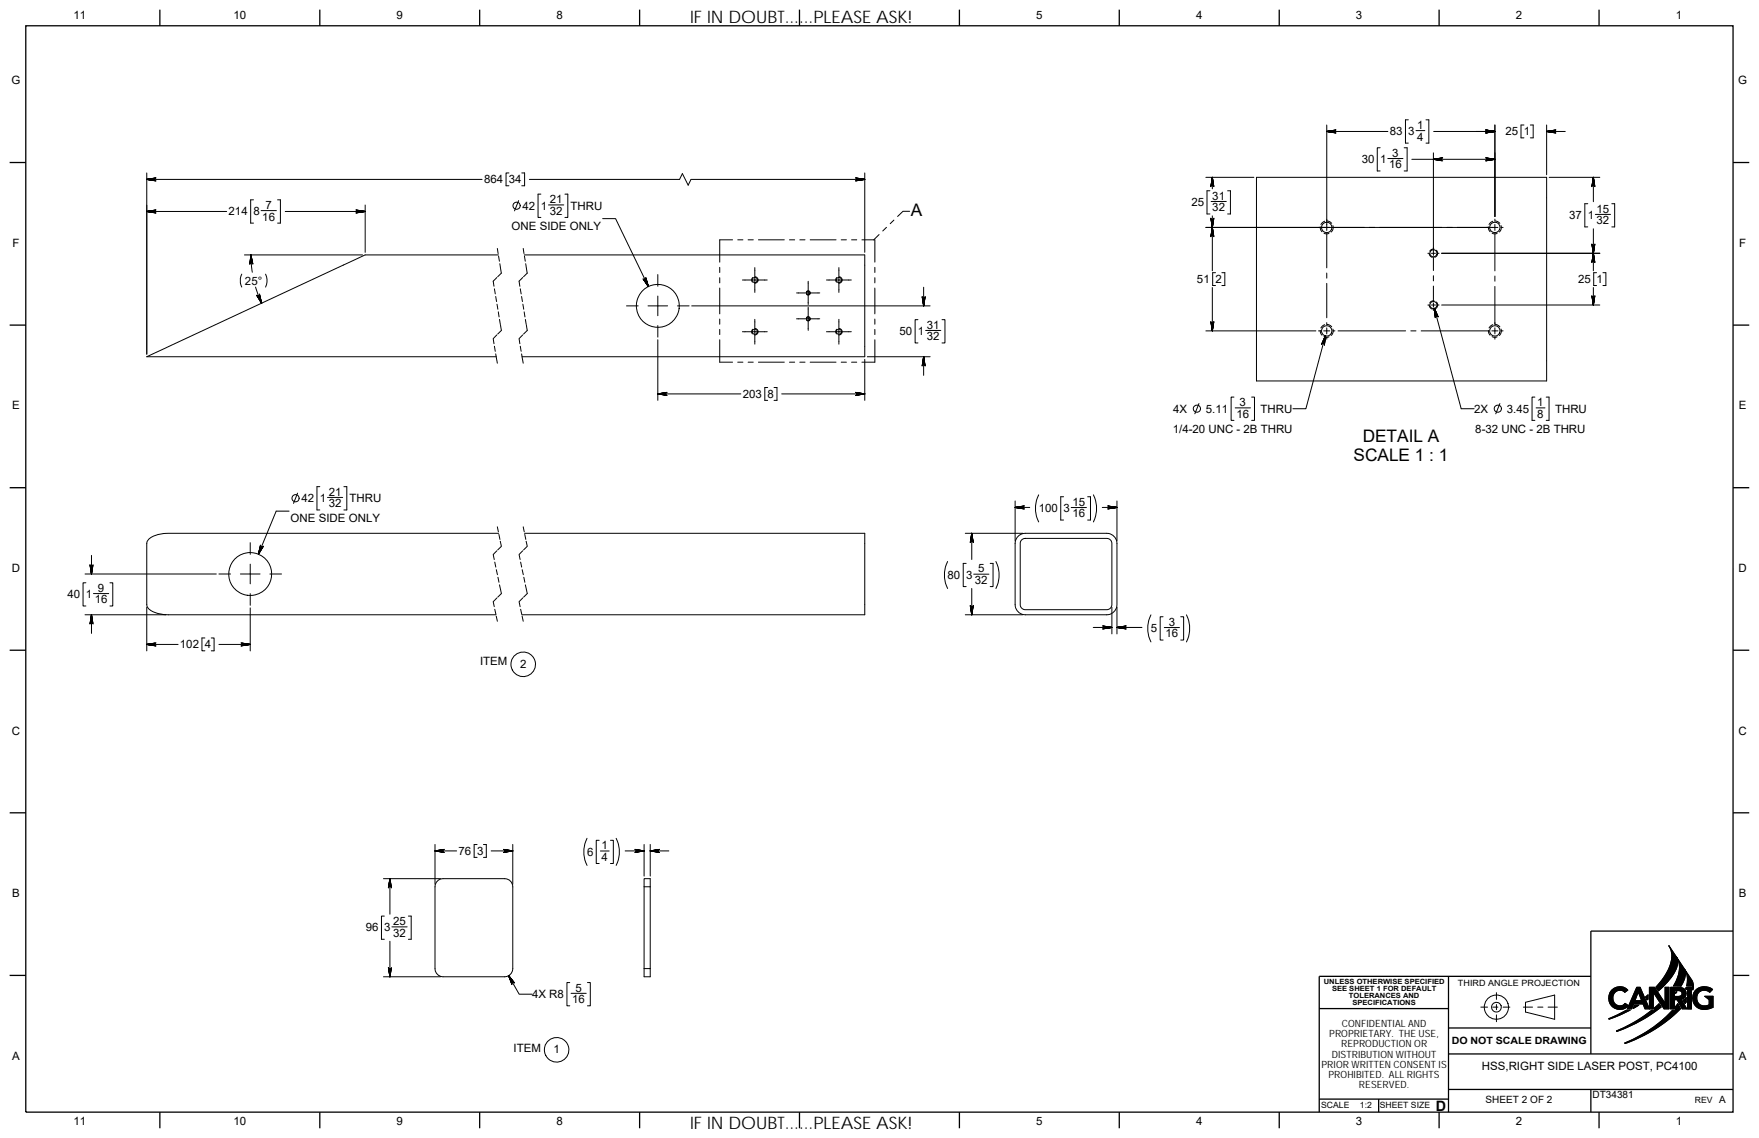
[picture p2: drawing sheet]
<svg xmlns="http://www.w3.org/2000/svg" width="432mm" height="279mm" viewBox="0 0 432 279" stroke-linecap="round" stroke-linejoin="round" font-family="sans-serif">
<g fill="none" stroke="#000" stroke-width=".32">
<path d="M6.3 6.3h419.1v266.8h-419.1zM39.2 2.4v3.9M78.5 2.4v3.9M117.8 2.4v3.9M157 2.4v3.9M196.3 2.4v3.9M235.5 2.4v3.9M274.8 2.4v3.9M314 2.4v3.9M353.3 2.4v3.9M392.5 2.4v3.9M2.4 39.9h3.9"/>
<path d="M425.4 39.9h4M2.4 79.8h3.9M425.4 79.8h4M2.4 119.7h3.9M425.4 119.7h4M6.3 139.7h.1M425.4 139.7h.1M2.4 159.6h3.9M425.4 159.6h4M2.4 199.6h3.9M425.4 199.6h4M2.4 239.5h3.9"/>
<path d="M355.6 239.7v33.3M390.5 239.7h-66.7v33.3M425.4 228.6h-34.9v30.2M425.4 239.5h4M323.8 247.6h31.8M355.6 258.8h69.8M355.6 252.4h34.9M39.2 273v4M78.5 273v4M117.8 273v4M157 273v4M196.3 273v4"/>
<path d="M235.5 273v4M274.8 273v4M314 273v4M323.9 269.9h31.7M338.4 269.9v3.1M353.3 273v4M355.6 267.5h69.8M390.5 267.5v5.5M392.5 273v4"/>
</g>
<g fill="none" stroke="#000" stroke-width=".25">
<path d="M325.7 30.7v25.9M325.7 32.3h15M338.8 36.3h-.7v5.7h.7M340.7 38.9h3.7M344.7 36.3h.7v5.7h-.7M345.7 29.4h-.7v5.7h.7M346.6 39.1h20.4M347.6 32.1h2.2M350.1 29.4h.7v5.7h-.7M351.9 37.5v24.1M351.9 32.3h15.1M367 30.7v22.5"/>
<path d="M374.1 30.7h-.7v3.1h.7M375.7 30.7h.7v3.1h-.7M379.7 30.7v12.2M379.7 32.3h4.5M36 42.5v44.5M36 51.9h19.6M36 44h82.3M62.2 49.1h-.7v5.7h.7M64.1 51.7h3.7M68.1 49.1h.7v5.7h-.7M70 51.9h19.6M89.6 50.3v11.7"/>
<path d="M124.9 42.5h-.7v3.1h.7M127.3 49.3l-1 2.5M128.1 42.5h.7v3.1h-.7M129.9 44h36.9l.7-1.4 1.4 2.9 .7-1.5h42.7M132.8 47.7h-.7v5.7h.7M134.6 50.3h3.8M138.7 47.7h.7v5.7h-.7M147.9 53.7h3.2l8.1 16.7M179.8 58.9h-3.1v5.5M181.1 58.9h1.3M183.6 58.9h1.3M186.2 58.9h6.3"/>
<path d="M193.8 58.9h1.3M196.3 58.9h1.3M198.9 58.9h6.3M206.5 58.9h1.3M209 58.9h1.3M211.6 58.9h3.2v5.5M212.3 42.5v19.5M215.8 57.6l-1.3 1.3M217.6 55.8l-.9 .9M219.4 54l-.9 .9M223.3 51.9h-1.6l-1.4 1.2M296 43.5h11.8"/>
<path d="M297 46.8h-.7v5.7h.7M297.3 49.5h3.7M297.6 43.5v2.9M297.6 53v13.5M301.3 46.8h.7v5.7h-.7M308.4 43.5h71.3v50h-71.3zM324.1 55.7l.1 .7 .3 .5M325 57.3l.6 .1 .6-.1M325.2 54.3l-.9 .8M325.7 57.3v8.5M325.8 54.3l.5 .1 .6 .4M327.2 55.4v.8l-.4 .8"/>
<path d="M365.4 55.7l.1 .7 .3 .5M366.3 57.3l.6 .1 .6-.1M366.5 54.3l-1 .8M367 53.8v.5M367 57.3v9.2M367 55.1v1.5M367.1 54.3l.5 .1 .6 .4M367.7 55.8h-71.7M368.5 55.8h.5M368.5 55.4v.8l-.5 .8M380.3 43.5h12.4M389.8 50h-.8v5.7h.8"/>
<path d="M391.1 43.5v6M391.1 56.2v10.3M391.6 52.6h3.8M395.7 50h.7v5.7h-.7M59.4 67.3l-.4 1.4 .4 1.8M60 62.6h29M61.6 62.6l.3 4.2M62.7 70.5l1.5 3.9M65.2 67.3l.3 1.3v1.1l-.3 .8M121.4 70.9l.2 1.3M121.7 72.8l.2 1.2M122 68.1l-.9 .9 .2 1.3"/>
<path d="M122 74.7l.2 1.2M122.1 61l.2 1.3M122.3 76.6l.2 1.2M122.3 62.6h-32.7l-53.6 25h85.8M122.4 62.9l.2 1.2M122.6 78.4l.2 1.3M122.7 64.7l.4 2.4M122.9 79.9l.2 1.2-.9 .9M123.1 67.1l-.9 .8M127.7 70.9l.2 1.3M128 72.8l.2 1.2M128.3 68.1l-.9 .9 .2 1.3"/>
<path d="M128.4 74.7l.2 1.2M128.4 61l.2 1.3M128.7 76.6l.2 1.2M128.7 62.6h83.6v25h-84.1M128.7 62.9l.2 1.2M129 78.4l.2 1.3M129.1 64.7l.3 2.4-.9 .8M129.2 79.9l.2 1.2-.9 .9M153.8 75.1h2.9M159.1 75.1h4.8M161.5 67.4v2.9M161.5 72.7v4.8"/>
<path d="M161.5 79.9v2.9M166.3 75.1h2.9M169.8 75.1h58.5M176.7 65.6v1.3M176.7 68.2v1.2M176.7 70.7v6.4M176.7 78.3v1.3M182.2 68.7h6.1M184.8 68.1a.84 .84 0 0 0-.1 1.2M185.3 78.4v6.1M185.3 65.7v6.1M185.4 67.9a.8 .8 0 0 1 .7 .9 .8 .8 0 0 1-.8 .7"/>
<path d="M195.5 78.3h5.7M195.5 71.9h5.7M198 78a.51 .51 0 0 1 .5-.2 .51 .51 0 0 1 .4 .4M198 71.6a.51 .51 0 0 1 .5-.2 .51 .51 0 0 1 .4 .5M198.4 75.4v5.7M198.4 69.1v5.7M198.9 78.3a.52 .52 0 0 1-.3 .5 .52 .52 0 0 1-.6-.2M198.9 71.9a.52 .52 0 0 1-.3 .5 .52 .52 0 0 1-.6-.2M202.9 68.7h6.1M205.4 68.1a.84 .84 0 0 0-.1 1.2M205.9 65.7v6.1M205.9 78.4v6.1"/>
<path d="M206 67.9a.8 .8 0 0 1 .7 .9 .8 .8 0 0 1-.8 .7M214.8 65.6v1.3M214.8 68.2v1.2M214.8 70.7v6.4M214.8 78.3v1.3M225.3 78.5h-.7v5.7h.7M226.7 70.5v4.6M231.2 78.5h.8v5.7h-.8M297.6 70.6v10.6M298.4 67h-.7v3.1h.7M300 67h.7v3.1h-.7M325.2 79.7l-.9 .8"/>
<path d="M325.7 67v1.3M325.7 69.6v8.4M325.7 79.2v.5M325.8 79.7l.5 .1 .6 .4M350.5 74.9h.4M350.5 62.2h.4M350.8 62.3l.3 .6 .5 .3M350.8 75l.3 .6 .5 .3M351.4 62.2h1M351.4 74.9h1M351.9 73.5v.4M351.9 75.9v.3"/>
<path d="M351.9 63.2v3.2M351.9 67.7v1.3M351.9 70.2v3.3M351.9 61.7v1M351.9 74.4v1M352 61.2l-.6 .1-.4 .4M352 73.9l-.6 .1-.4 .4M352.1 75.7l6.6 24.7h3.2M352.6 61.4a1.03 1.03 0 0 1-.4 1.8M352.6 74.1a1.03 1.03 0 0 1-.4 1.8M352.9 74.9h.4M352.9 62.2h.4"/>
<path d="M353.9 74.9h38.8M353.9 62.2h38.8M366.5 79.7l-1 .8M367 67.8v1.2M367 70.3v9.4M367.1 79.7l.5 .1 .6 .4M391.1 70.6v4.3M391.9 67h-.7v3.1h.7M393.5 67h.7v3.1h-.7M121.4 85l.2 1.3M121.7 86.9l.4 2.3M122 82.2l-.9 .9 .2 1.3"/>
<path d="M127.7 85l.2 1.3M128 86.9l.4 2.3M128.3 82.2l-.9 .9 .2 1.3M161.5 83.4v14.9M161.5 96.7h20.4M176.7 83.4v5.5h3.1M176.7 80.9v1.2M181.1 88.9h1.3M182.2 81.4h6.1M183.6 88.9h1.3M184.8 80.8a.84 .84 0 0 0-.1 1.2M185.4 80.6a.8 .8 0 0 1 .7 .9 .8 .8 0 0 1-.8 .7"/>
<path d="M186.2 88.9h6.3M188.4 95.1h-.7v3.2h.7M190 95.1h.7v3.2h-.7M191.9 96.7h20.4M193.8 88.9h1.3M196.3 88.9h1.3M198.9 88.9h6.3M202.9 81.4h6.1M205.4 80.8a.84 .84 0 0 0-.1 1.2M206 80.6a.8 .8 0 0 1 .7 .9 .8 .8 0 0 1-.8 .7M206.5 88.9h1.3M209 88.9h1.3"/>
<path d="M212.3 88.2v10.1M212.9 87.6h15.4M214.8 80.9v1.2M214.8 83.4v5.5h-3.2M226.7 87.6v4.6M227.2 81.1h3.7M294.3 99.1l-1 2.5M296 81.2h27M302.9 97.5h-.7v5.7h.7M307.3 97.5h.7v5.7h-.7M323.7 81.2h.5M324.1 81.1l.1 .7 .3 .5"/>
<path d="M324.9 81.2h1.5M325 82.7l.6 .1 .6-.1M325.4 82.5l-4.8 17.9h-3.2M325.7 80.5v1.5M325.7 82.7v.6M327.2 80.8v.8l-.4 .8M327.2 81.2h.5M328.5 81.2h16.6M346.3 81.2h1.3M348.9 81.2h16.6M365.4 81.1l.1 .7 .3 .5M366.2 81.2h1.5"/>
<path d="M366.3 82.7l.6 .1 .6-.1M367 82.7v.6M367 80.5v1.5M368.2 99.1l-1 2.5M368.5 81.2h.5M368.5 80.8v.8l-.5 .8M376.8 97.5h-.7v5.7h.7M379.6 97.5h.7v5.7h-.7M78.5 119.5h-.7v5.7h.7M84.4 119.5h.7v5.7h-.7M303.2 100.1h3.8M377.1 100.1h2.2"/>
<path d="M22.5 136.4v4.5M61.4 133.2v2.9M61.4 138.5v4.8M71 125.5h-3.2l-4.4 10.6M73 121.1l-.9 2.5M80.4 122.1h3.7M121.5 138l.2 1.2M121.8 139.9l.3 1.2M122 135.2l-.9 .9 .2 1.3M122.1 129.3l.2 1.3M122.4 130.9h-81a7.1 7.1 0 0 0-5.1 1.7l-.3 .8v15a3 3 0 0 0 2.8 2.2l2.6 .3h80.4M122.5 131.2l.2 1.2"/>
<path d="M122.8 132.9l.3 1.2-.9 .9M127.8 138l.3 1.2M128.2 139.9l.3 1.2M128.3 135.2l-.9 .9 .3 1.3M128.4 129.3l.3 1.3M128.8 130.9h83.5v20h-84.2M128.8 131.2l.3 1.2M129.2 132.9l.2 1.2-.9 .9M232.6 137.9a7.4 7.4 0 0 0 0 6.6M237 130.9h14.1M237.2 138.3h-.7v5.7h.7M238.5 130.9v6.5"/>
<path d="M243.1 138.3h.7v5.7h-.7M244.5 137.9a7.4 7.4 0 0 1 0 6.6M249.2 123v9.8M249.2 124.6h3.6M249.9 131.7a2.53 2.53 0 0 1 1.8-.8h20a2.52 2.52 0 0 1 2.5 2.5v15a2.53 2.53 0 0 1-2.5 2.5h-20a2.5 2.5 0 0 1-2.5-2.5v-15a2.53 2.53 0 0 1 .7-1.7zM250.8 132.6l.9-.4h20.2a1.22 1.22 0 0 1 1 1.2v15.3a1.25 1.25 0 0 1-1.2 1h-20.3a1.27 1.27 0 0 1-1-1.3v-15zM255 121.5a7.4 7.4 0 0 0 0 6.6M261.1 122h-.7v5.7h.7M263 124.6h3.7M267 122h.7v5.7h-.7M268.4 121.5a7.5 7.5 0 0 1 0 6.6M270.6 124.6h3.6"/>
<path d="M274.2 123v9.8M20.9 150.9h19.8M20.9 140.9h32.2M21.1 143.1h-.7v5.7h.7M22.5 150.9v4.6M22.9 145.7h3.8M27 143.1h.7v5.7h-.7M36 149.1v10.7M36 158.2h7.7M50.3 156.6h-.7v3.2h.7M51.9 156.6h.7v3.2h-.7M53.7 140.9h2.9"/>
<path d="M53.7 158.2h7.7M59 140.9h4.8M61.4 145.8v2.8M61.4 149.2v10.6M66.3 140.9h2.8M121.5 149.6l.2 1.2M121.8 151.3l.3 1.2M122 146.8l-.9 .9 .2 1.2M122.2 141.7l.3 1.3M122.6 143.6l.5 2.1M123.1 145.7l-.9 .9M127.8 149.6l.3 1.2"/>
<path d="M128.2 151.3l.2 1.2M128.3 146.8l-.9 .9 .3 1.2M128.6 141.7l.2 1.3M129 143.6l.4 2.1M129.4 145.7l-.9 .9M237 150.9h14.1M238.5 144.5v6.4M239 141h3.8M268.4 154.1h4.5M272.9 149.1v6.5M274.2 149.1v6.5M274.2 154.1h6.1"/>
<path d="M282.5 151a7.4 7.4 0 0 0 0 6.6M285.5 151.4h-.7v5.7h.7M285.8 154.1h3.7M289.8 151.4h.8v5.7h-.8M291.3 151a7.4 7.4 0 0 1 0 6.6M94.1 215.7h14M95.7 215.7v8.8M106.8 207.3v9.8M106.8 208.9h5.3M107.4 216.3l.7-.5 .7-.1h15.1a1.99 1.99 0 0 1 2 2v20.1a2.03 2.03 0 0 1-2 2h-15.1a2.01 2.01 0 0 1-2-2v-20.1l.1-.7zM117.1 207.3h-.7v3.2h.7M118.7 207.3h.7v3.2h-.7"/>
<path d="M120.6 208.9h5.3M125.9 207.3v9.8M144.1 205.8a7.4 7.4 0 0 0 0 6.7M147.1 206.3h-.7v5.7h.7M147.4 208.9h2.1M149.9 206.3h.7v5.7h-.7M151.3 205.8a7.4 7.4 0 0 1 0 6.7M153.5 208.9h4.6M158.1 217.7v-2h1.5v2M158.1 217.7h1.5M158.1 217.7v20.1M158.1 207.3v7.8"/>
<path d="M159.6 217.7v20.1M159.6 207.3v7.8M159.6 208.9h4.6M94.1 239.8h14M94.3 224.9h-.7v5.7h.7M95.7 231.1v8.7M96.2 227.6h3.7M100.2 224.9h.7v5.7h-.7M124.9 239.5l2.5 4.6h3.2M158.1 237.8v2h1.5v-2M158.1 237.8h1.5M409.7 232.2l1.8 2.7a3.6 3.6 0 0 1-.4 3.7l-1.6 2.3-2.4 2.4-.6-.9a12.5 12.5 0 0 0 3.9-7.6l-.3-1.7z"/>
<path d="M411.5 234.9l1.9 2.8a4 4 0 0 1-.8 4.4h-1.8a6.6 6.6 0 0 0 .7-7.2zM413.5 238l1.8 2.7a2.91 2.91 0 0 1 .2 2.3v-.9h-1.5a5.1 5.1 0 0 0-.5-4.1zM139.9 241.2h-.7v5.8h.7M140.2 243.9h3.7M144.2 241.2h.7v5.8h-.7M363.5 247.3h1.7M366.4 247.3h1.3M367.3 243.7v1.7M367.3 246.6v1.3M367.3 249.2v1.6M369 247.3h1.6M374 247.3h2.2"/>
<path d="M374.5 246.1l7.1-1.8v6l-7.1-1.8zM377.5 247.3h1.3M380 247.3h2.3M394.9 250.1l4.3-2.1h.9l-3.8 1.8-1.3 .4zM395.5 243.2a2.72 2.72 0 0 1 4.1-.1l-.7 .5a1.83 1.83 0 0 0-3 1.3 1.83 1.83 0 0 0 2.7 1.8l.3-.4 .8 .6a2.78 2.78 0 0 1-3.9 .2 2.78 2.78 0 0 1-.3-3.9zM396.8 253.1a34.5 34.5 0 0 0 8.7-5.1h.6v-.6l1.2-1 .5 .8a35.6 35.6 0 0 1-10.9 6zM398.8 256.1a32.8 32.8 0 0 0 11.8-8.1h.7v-.9l.6-.7 .6 1.3a35.8 35.8 0 0 1-13.6 8.5zM401.2 246.8h1.1l-1.4 .8zM401.8 242.4h.8l2.3 5.3v-5.3h1.3l2.5 3.9v-3.9h1v5.3h-1.2l-2.6-4.1-.1 4.1h-2l-.5-1.2h-2.3l-.5 1.2h-1zM402.2 243.5l.8 2.2h-1.7zM404 244.8l.6-.5v1l-.3 .2zM405.8 243.6h.1"/>
<path d="M410.1 242.4a4.9 4.9 0 0 1 3.2 .3 1.47 1.47 0 0 1 .6 1.5 1.47 1.47 0 0 1-1.2 1.2l1.4 2.3h-1.2l-1.2-2.3h-.7v2.3h-.9zM411 243.2h.8a.79 .79 0 0 1 1.1 .8 .79 .79 0 0 1-1.1 .6h-.8zM411.3 243.5h.3l-.3 .4zM413.2 245.6l.7-.7v1.1l-.2 .4zM413.9 242.4v.5zM414.3 242.4h.9v5.3h-.9zM416.1 243.2a3.2 3.2 0 0 1 4.3-.3l-.7 .7a1.96 1.96 0 0 0-2.6 .1 1.96 1.96 0 0 0-.2 2.7 1.96 1.96 0 0 0 2.7 .3v-1.3l-1.1-.8h2v2.7a3.2 3.2 0 0 1-4.9-1.4 3.1 3.1 0 0 1 .5-2.7z"/>
<circle cx="126.8" cy="50.5" r=".89"/>
<circle cx="325.7" cy="55.8" r="1.27"/>
<circle cx="367" cy="55.8" r="1.27"/>
<circle cx="161.5" cy="75.1" r="5.3"/>
<circle cx="185.3" cy="68.8" r=".64"/>
<circle cx="198.4" cy="71.9" r=".44"/>
<circle cx="198.4" cy="78.3" r=".44"/>
<circle cx="205.9" cy="68.8" r=".64"/>
<circle cx="351.9" cy="62.2" r=".87"/>
<circle cx="351.9" cy="74.9" r=".87"/>
<circle cx="185.3" cy="81.5" r=".64"/>
<circle cx="205.9" cy="81.5" r=".64"/>
<circle cx="325.7" cy="81.2" r="1.27"/>
<circle cx="367" cy="81.2" r="1.27"/>
<circle cx="293.8" cy="100.3" r=".88"/>
<circle cx="367.7" cy="100.3" r=".89"/>
<circle cx="72.5" cy="122.3" r=".88"/>
<circle cx="61.4" cy="140.9" r="5.3"/>
<circle cx="128.4" cy="163.1" r="3"/>
<circle cx="136.6" cy="257.7" r="3"/>
<circle cx="367.3" cy="247.3" r="2.98"/>
<circle cx="367.3" cy="247.3" r="1.2"/>
</g>
<g fill="#000" stroke="#000" stroke-width=".25">
<path d="M351.9 39.1l2.3 .4zM22.8 138.6l-.3 2.3zM22.5 150.9l.3 2.3zM36 158.2l2.3-.4zM59.1 157.8l2.3 .4zM95.7 215.7l.4 2.3zM96.1 237.5l-.4 2.3z"/>
<path d="M325.7 32.3l2.3 .4z" fill-rule="evenodd"/>
<path d="M325.7 32.3l2.2 .3z" fill-rule="evenodd"/>
<path d="M325.7 32.3l2 .3z" fill-rule="evenodd"/>
<path d="M325.7 32.3l2 .1z" fill-rule="evenodd"/>
<path d="M325.7 32.3l1.9-.1v.1z" fill-rule="evenodd"/>
<path d="M325.7 32.3l2-.2z" fill-rule="evenodd"/>
<path d="M325.7 32.3l2-.3z" fill-rule="evenodd"/>
<path d="M325.7 32.3l2.2-.4z" fill-rule="evenodd"/>
<path d="M325.7 32.3l2.3-.4z" fill-rule="evenodd"/>
<path d="M351.9 39.1l2.1 .4z" fill-rule="evenodd"/>
<path d="M351.9 39.1l2 .3z" fill-rule="evenodd"/>
<path d="M351.9 39.1l1.9 .2z" fill-rule="evenodd"/>
<path d="M351.9 39.1h1.9v.1z" fill-rule="evenodd"/>
<path d="M351.9 39.1l1.9-.2z" fill-rule="evenodd"/>
<path d="M351.9 39.1l2-.3z" fill-rule="evenodd"/>
<path d="M351.9 39.1l2.1-.3z" fill-rule="evenodd"/>
<path d="M351.9 39.1l2.3-.4z" fill-rule="evenodd"/>
<path d="M364.7 31.9l2.3 .4z" fill-rule="evenodd"/>
<path d="M364.8 31.9l2.2 .4z" fill-rule="evenodd"/>
<path d="M364.9 32l2.1 .3z" fill-rule="evenodd"/>
<path d="M365 32.1l2 .2z" fill-rule="evenodd"/>
<path d="M365 32.2l2 .1h-2z" fill-rule="evenodd"/>
<path d="M365 32.3h2z" fill-rule="evenodd"/>
<path d="M365 32.4l2-.1-2.1 .3z" fill-rule="evenodd"/>
<path d="M364.8 32.6l2.2-.3z" fill-rule="evenodd"/>
<path d="M364.7 32.7l2.3-.4z" fill-rule="evenodd"/>
<path d="M364.7 31.9l2.3 .4z" fill-rule="evenodd"/>
<path d="M364.8 31.9l2.2 .4z" fill-rule="evenodd"/>
<path d="M364.9 32l2.1 .3z" fill-rule="evenodd"/>
<path d="M365 32.1l2 .2z" fill-rule="evenodd"/>
<path d="M365 32.2l2 .1h-2z" fill-rule="evenodd"/>
<path d="M365 32.3h2z" fill-rule="evenodd"/>
<path d="M365 32.4l2-.1-2.1 .3z" fill-rule="evenodd"/>
<path d="M364.8 32.6l2.2-.3z" fill-rule="evenodd"/>
<path d="M364.7 32.7l2.3-.4z" fill-rule="evenodd"/>
<path d="M364.7 38.7l2.3 .4z" fill-rule="evenodd"/>
<path d="M364.8 38.8l2.2 .3z" fill-rule="evenodd"/>
<path d="M364.9 38.8l2.1 .3z" fill-rule="evenodd"/>
<path d="M365 38.9l2 .2z" fill-rule="evenodd"/>
<path d="M365 39.1h2l-2 .1z" fill-rule="evenodd"/>
<path d="M365 39.2l2-.1-2 .2z" fill-rule="evenodd"/>
<path d="M365 39.3l2-.2-2.1 .3z" fill-rule="evenodd"/>
<path d="M364.8 39.5l2.2-.4z" fill-rule="evenodd"/>
<path d="M364.7 39.5l2.3-.4z" fill-rule="evenodd"/>
<path d="M379.7 32.3l2.3 .4z" fill-rule="evenodd"/>
<path d="M379.7 32.3l2.1 .3z" fill-rule="evenodd"/>
<path d="M379.7 32.3l2 .3z" fill-rule="evenodd"/>
<path d="M379.7 32.3l1.9 .1z" fill-rule="evenodd"/>
<path d="M379.7 32.3l1.9-.1v.1z" fill-rule="evenodd"/>
<path d="M379.7 32.3l1.9-.2z" fill-rule="evenodd"/>
<path d="M379.7 32.3l2-.3z" fill-rule="evenodd"/>
<path d="M379.7 32.3l2.1-.4z" fill-rule="evenodd"/>
<path d="M379.7 32.3l2.3-.4z" fill-rule="evenodd"/>
<path d="M36 44l2.3 .4z" fill-rule="evenodd"/>
<path d="M36 44l2.2 .4z" fill-rule="evenodd"/>
<path d="M36 44l2.1 .3z" fill-rule="evenodd"/>
<path d="M36 44l2 .2z" fill-rule="evenodd"/>
<path d="M36 44h2v.1z" fill-rule="evenodd"/>
<path d="M36 44l2-.1z" fill-rule="evenodd"/>
<path d="M36 44l2.1-.2z" fill-rule="evenodd"/>
<path d="M36 44l2.2-.3z" fill-rule="evenodd"/>
<path d="M36 44l2.3-.3z" fill-rule="evenodd"/>
<path d="M36 51.9l2.3 .4z" fill-rule="evenodd"/>
<path d="M36 51.9l2.2 .4z" fill-rule="evenodd"/>
<path d="M36 51.9l2.1 .3z" fill-rule="evenodd"/>
<path d="M36 51.9l2 .2z" fill-rule="evenodd"/>
<path d="M36 51.9h2v.1z" fill-rule="evenodd"/>
<path d="M36 51.9l2-.2z" fill-rule="evenodd"/>
<path d="M36 51.9l2.1-.3z" fill-rule="evenodd"/>
<path d="M36 51.9l2.2-.3z" fill-rule="evenodd"/>
<path d="M36 51.9l2.3-.4z" fill-rule="evenodd"/>
<path d="M87.4 51.5l2.2 .4z" fill-rule="evenodd"/>
<path d="M87.5 51.6l2.1 .3z" fill-rule="evenodd"/>
<path d="M87.6 51.6l2 .3z" fill-rule="evenodd"/>
<path d="M87.7 51.7l1.9 .2z" fill-rule="evenodd"/>
<path d="M87.7 51.9h1.9l-1.9 .1z" fill-rule="evenodd"/>
<path d="M87.7 52l1.9-.1z" fill-rule="evenodd"/>
<path d="M87.7 52.1l1.9-.2-2 .3z" fill-rule="evenodd"/>
<path d="M87.5 52.3l2.1-.4z" fill-rule="evenodd"/>
<path d="M87.4 52.3l2.2-.4z" fill-rule="evenodd"/>
<path d="M210 43.7l2.3 .3z" fill-rule="evenodd"/>
<path d="M210.1 43.7l2.2 .3z" fill-rule="evenodd"/>
<path d="M210.2 43.8l2.1 .2z" fill-rule="evenodd"/>
<path d="M210.3 43.9l2 .1z" fill-rule="evenodd"/>
<path d="M210.4 44h1.9l-1.9 .1z" fill-rule="evenodd"/>
<path d="M210.4 44.1l1.9-.1-2 .2z" fill-rule="evenodd"/>
<path d="M210.2 44.3l2.1-.3z" fill-rule="evenodd"/>
<path d="M210.1 44.4l2.2-.4z" fill-rule="evenodd"/>
<path d="M210 44.4l2.3-.4z" fill-rule="evenodd"/>
<path d="M298 53.6l-.4 2.2z" fill-rule="evenodd"/>
<path d="M297.9 53.7l-.3 2.1z" fill-rule="evenodd"/>
<path d="M297.9 53.8l-.3 2z" fill-rule="evenodd"/>
<path d="M297.7 53.9h.1l-.2 1.9z" fill-rule="evenodd"/>
<path d="M297.5 53.9h.2l-.1 1.9z" fill-rule="evenodd"/>
<path d="M297.4 53.9l.2 1.9z" fill-rule="evenodd"/>
<path d="M297.3 53.8l.3 2z" fill-rule="evenodd"/>
<path d="M297.3 53.7l.3 2.1z" fill-rule="evenodd"/>
<path d="M297.2 53.6l.4 2.2z" fill-rule="evenodd"/>
<path d="M297.6 43.5l-.4 2.3z" fill-rule="evenodd"/>
<path d="M297.6 43.5l-.3 2.2z" fill-rule="evenodd"/>
<path d="M297.6 43.5l-.3 2.1z" fill-rule="evenodd"/>
<path d="M297.6 43.5l-.2 2z" fill-rule="evenodd"/>
<path d="M297.6 43.5l.1 2h-.2z" fill-rule="evenodd"/>
<path d="M297.6 43.5l.2 2z" fill-rule="evenodd"/>
<path d="M297.6 43.5l.3 2.1z" fill-rule="evenodd"/>
<path d="M297.6 43.5l.3 2.2z" fill-rule="evenodd"/>
<path d="M297.6 43.5l.4 2.3z" fill-rule="evenodd"/>
<path d="M297.6 55.8l-.4 2.3z" fill-rule="evenodd"/>
<path d="M297.6 55.8l-.3 2.2z" fill-rule="evenodd"/>
<path d="M297.6 55.8l-.3 2.1z" fill-rule="evenodd"/>
<path d="M297.6 55.8l-.2 2z" fill-rule="evenodd"/>
<path d="M297.6 55.8l.1 2h-.2z" fill-rule="evenodd"/>
<path d="M297.6 55.8l.2 2z" fill-rule="evenodd"/>
<path d="M297.6 55.8l.3 2.1z" fill-rule="evenodd"/>
<path d="M297.6 55.8l.3 2.2z" fill-rule="evenodd"/>
<path d="M297.6 55.8l.4 2.3z" fill-rule="evenodd"/>
<path d="M391.1 43.5l-.3 2.3z" fill-rule="evenodd"/>
<path d="M391.1 43.5l-.3 2.2z" fill-rule="evenodd"/>
<path d="M391.1 43.5l-.2 2.1z" fill-rule="evenodd"/>
<path d="M391.1 43.5l-.1 2z" fill-rule="evenodd"/>
<path d="M391.1 43.5l.1 2h-.1z" fill-rule="evenodd"/>
<path d="M391.1 43.5l.2 2z" fill-rule="evenodd"/>
<path d="M391.1 43.5l.3 2.1z" fill-rule="evenodd"/>
<path d="M391.1 43.5l.4 2.2z" fill-rule="evenodd"/>
<path d="M391.1 43.5l.4 2.3z" fill-rule="evenodd"/>
<path d="M61.6 62.6l.5 2.3z" fill-rule="evenodd"/>
<path d="M61.6 62.6l.4 2.1z" fill-rule="evenodd"/>
<path d="M61.6 62.6l.4 2z" fill-rule="evenodd"/>
<path d="M61.6 62.6l.3 2z" fill-rule="evenodd"/>
<path d="M61.6 62.6l.1 1.9h-.1z" fill-rule="evenodd"/>
<path d="M61.6 62.6l-.1 2z" fill-rule="evenodd"/>
<path d="M61.6 62.6l-.2 2.1z" fill-rule="evenodd"/>
<path d="M61.6 62.6l-.3 2.2z" fill-rule="evenodd"/>
<path d="M61.6 62.6l-.3 2.3z" fill-rule="evenodd"/>
<path d="M63.7 72.2l.5 2.2z" fill-rule="evenodd"/>
<path d="M63.7 72.3l.5 2.1z" fill-rule="evenodd"/>
<path d="M63.7 72.4l.5 2z" fill-rule="evenodd"/>
<path d="M63.6 72.6l.6 1.8z" fill-rule="evenodd"/>
<path d="M63.4 72.7l.8 1.7z" fill-rule="evenodd"/>
<path d="M63.3 72.7l.9 1.7z" fill-rule="evenodd"/>
<path d="M63.2 72.6l1 1.8z" fill-rule="evenodd"/>
<path d="M63.1 72.6l1.1 1.8z" fill-rule="evenodd"/>
<path d="M63 72.5l1.2 1.9z" fill-rule="evenodd"/>
<path d="M158.5 68.1l.7 2.3z" fill-rule="evenodd"/>
<path d="M158.5 68.3l.7 2.1z" fill-rule="evenodd"/>
<path d="M158.5 68.4l.7 2z" fill-rule="evenodd"/>
<path d="M158.4 68.6l.1-.1 .7 1.9z" fill-rule="evenodd"/>
<path d="M158.3 68.6h.1l.8 1.8z" fill-rule="evenodd"/>
<path d="M158.2 68.7l1 1.7z" fill-rule="evenodd"/>
<path d="M158 68.6l1.2 1.8z" fill-rule="evenodd"/>
<path d="M157.9 68.6l1.3 1.8z" fill-rule="evenodd"/>
<path d="M157.8 68.5l1.4 1.9z" fill-rule="evenodd"/>
<path d="M226.4 72.8l.3 2.3z" fill-rule="evenodd"/>
<path d="M226.4 72.9l.3 2.2z" fill-rule="evenodd"/>
<path d="M226.5 73l.2 2.1z" fill-rule="evenodd"/>
<path d="M226.5 73.1l.2 2z" fill-rule="evenodd"/>
<path d="M226.7 73.2h.1l-.1 1.9z" fill-rule="evenodd"/>
<path d="M226.8 73.2l-.1 1.9z" fill-rule="evenodd"/>
<path d="M226.9 73.1l.1-.1-.3 2.1z" fill-rule="evenodd"/>
<path d="M227.1 72.9l-.4 2.2z" fill-rule="evenodd"/>
<path d="M227.1 72.8l-.4 2.3z" fill-rule="evenodd"/>
<path d="M352.1 75.7l.2 2.3z" fill-rule="evenodd"/>
<path d="M352.1 75.7l.2 2.2z" fill-rule="evenodd"/>
<path d="M352.1 75.7l.3 2.1z" fill-rule="evenodd"/>
<path d="M352.1 75.7l.3 2z" fill-rule="evenodd"/>
<path d="M352.1 75.7l.6 1.9h-.2z" fill-rule="evenodd"/>
<path d="M352.1 75.7l.7 1.9z" fill-rule="evenodd"/>
<path d="M352.1 75.7l.8 1.9z" fill-rule="evenodd"/>
<path d="M352.1 75.7l.9 2z" fill-rule="evenodd"/>
<path d="M352.1 75.7l1 2.1z" fill-rule="evenodd"/>
<path d="M390.8 72.6l.3 2.3z" fill-rule="evenodd"/>
<path d="M390.8 72.7l.3 2.2z" fill-rule="evenodd"/>
<path d="M390.9 72.8l.2 2.1z" fill-rule="evenodd"/>
<path d="M391 72.9l.1 2z" fill-rule="evenodd"/>
<path d="M391.1 73h.1l-.1 1.9z" fill-rule="evenodd"/>
<path d="M391.2 73l.1-.1-.2 2z" fill-rule="evenodd"/>
<path d="M391.4 72.8l-.3 2.1z" fill-rule="evenodd"/>
<path d="M391.5 72.7l-.4 2.2z" fill-rule="evenodd"/>
<path d="M391.5 72.6l-.4 2.3z" fill-rule="evenodd"/>
<path d="M391.5 59.9l-.4 2.3z" fill-rule="evenodd"/>
<path d="M391.5 60l-.4 2.2z" fill-rule="evenodd"/>
<path d="M391.4 60.1l-.3 2.1z" fill-rule="evenodd"/>
<path d="M391.2 60.3l.1-.1-.2 2z" fill-rule="evenodd"/>
<path d="M391.1 60.3h.1l-.1 1.9z" fill-rule="evenodd"/>
<path d="M391 60.2l.1 2z" fill-rule="evenodd"/>
<path d="M390.9 60.1l.2 2.1z" fill-rule="evenodd"/>
<path d="M390.8 60l.3 2.2z" fill-rule="evenodd"/>
<path d="M390.8 59.9l.3 2.3z" fill-rule="evenodd"/>
<path d="M391.1 62.2l.4 2.3z" fill-rule="evenodd"/>
<path d="M391.1 62.2l.4 2.1z" fill-rule="evenodd"/>
<path d="M391.1 62.2l.3 2z" fill-rule="evenodd"/>
<path d="M391.1 62.2l.2 2z" fill-rule="evenodd"/>
<path d="M391.1 62.2l.1 1.9h-.1z" fill-rule="evenodd"/>
<path d="M391.1 62.2l-.1 2z" fill-rule="evenodd"/>
<path d="M391.1 62.2l-.2 2z" fill-rule="evenodd"/>
<path d="M391.1 62.2l-.3 2.1z" fill-rule="evenodd"/>
<path d="M391.1 62.2l-.3 2.3z" fill-rule="evenodd"/>
<path d="M161.5 96.7l2.3 .4z" fill-rule="evenodd"/>
<path d="M161.5 96.7l2.1 .3z" fill-rule="evenodd"/>
<path d="M161.5 96.7l2 .3z" fill-rule="evenodd"/>
<path d="M161.5 96.7l1.9 .2z" fill-rule="evenodd"/>
<path d="M161.5 96.7l1.9-.1v.2z" fill-rule="evenodd"/>
<path d="M161.5 96.7l1.9-.2z" fill-rule="evenodd"/>
<path d="M161.5 96.7l2-.3z" fill-rule="evenodd"/>
<path d="M161.5 96.7l2.1-.3z" fill-rule="evenodd"/>
<path d="M161.5 96.7l2.3-.4z" fill-rule="evenodd"/>
<path d="M210 96.3l2.3 .4z" fill-rule="evenodd"/>
<path d="M210.1 96.4l2.2 .3z" fill-rule="evenodd"/>
<path d="M210.2 96.4l2.1 .3z" fill-rule="evenodd"/>
<path d="M210.3 96.5l2 .2z" fill-rule="evenodd"/>
<path d="M210.4 96.6l1.9 .1-1.9 .1z" fill-rule="evenodd"/>
<path d="M210.4 96.8l1.9-.1-2 .2z" fill-rule="evenodd"/>
<path d="M210.2 97l2.1-.3z" fill-rule="evenodd"/>
<path d="M210.1 97l2.2-.3z" fill-rule="evenodd"/>
<path d="M210 97.1l2.3-.4z" fill-rule="evenodd"/>
<path d="M226.7 87.6l.4 2.3z" fill-rule="evenodd"/>
<path d="M226.7 87.6l.4 2.2z" fill-rule="evenodd"/>
<path d="M226.7 87.6l.3 2z" fill-rule="evenodd"/>
<path d="M226.7 87.6l.2 2z" fill-rule="evenodd"/>
<path d="M226.7 87.6l.1 1.9h-.1z" fill-rule="evenodd"/>
<path d="M226.7 87.6l-.2 2z" fill-rule="evenodd"/>
<path d="M226.7 87.6l-.2 2z" fill-rule="evenodd"/>
<path d="M226.7 87.6l-.3 2.2z" fill-rule="evenodd"/>
<path d="M226.7 87.6l-.3 2.3z" fill-rule="evenodd"/>
<path d="M298 79l-.4 2.2z" fill-rule="evenodd"/>
<path d="M297.9 79.1l-.3 2.1z" fill-rule="evenodd"/>
<path d="M297.9 79.2l-.3 2z" fill-rule="evenodd"/>
<path d="M297.7 79.3h.1l-.2 1.9z" fill-rule="evenodd"/>
<path d="M297.5 79.3h.2l-.1 1.9z" fill-rule="evenodd"/>
<path d="M297.4 79.3l.2 1.9z" fill-rule="evenodd"/>
<path d="M297.3 79.2l.3 2z" fill-rule="evenodd"/>
<path d="M297.3 79.1l.3 2.1z" fill-rule="evenodd"/>
<path d="M297.2 79l.4 2.2z" fill-rule="evenodd"/>
<path d="M325.4 82.5l-1 2.1z" fill-rule="evenodd"/>
<path d="M325.4 82.5l-.9 2z" fill-rule="evenodd"/>
<path d="M325.4 82.5l-.9 1.9z" fill-rule="evenodd"/>
<path d="M325.4 82.5l-.7 1.8z" fill-rule="evenodd"/>
<path d="M325.4 82.5l-.5 1.8z" fill-rule="evenodd"/>
<path d="M325.4 82.5l-.4 1.9z" fill-rule="evenodd"/>
<path d="M325.4 82.5l-.3 2z" fill-rule="evenodd"/>
<path d="M325.4 82.5l-.3 2.1z" fill-rule="evenodd"/>
<path d="M325.4 82.5l-.3 2.3z" fill-rule="evenodd"/>
<path d="M63.9 133.8l-.5 2.3z" fill-rule="evenodd"/>
<path d="M63.9 133.9l-.5 2.2z" fill-rule="evenodd"/>
<path d="M64 134.1l-.6 2z" fill-rule="evenodd"/>
<path d="M64 134.2l-.6 1.9z" fill-rule="evenodd"/>
<path d="M64.1 134.3l-.7 1.8z" fill-rule="evenodd"/>
<path d="M64.2 134.3h.1l-.9 1.8z" fill-rule="evenodd"/>
<path d="M64.3 134.3h.2l-1.1 1.8z" fill-rule="evenodd"/>
<path d="M64.5 134.3l.1-.1-1.2 1.9z" fill-rule="evenodd"/>
<path d="M64.7 134.1l-1.3 2z" fill-rule="evenodd"/>
<path d="M238.5 130.9l.4 2.3z" fill-rule="evenodd"/>
<path d="M238.5 130.9l.4 2.2z" fill-rule="evenodd"/>
<path d="M238.5 130.9l.3 2.1z" fill-rule="evenodd"/>
<path d="M238.5 130.9l.2 2z" fill-rule="evenodd"/>
<path d="M238.5 130.9l.1 2h-.1z" fill-rule="evenodd"/>
<path d="M238.5 130.9l-.1 2z" fill-rule="evenodd"/>
<path d="M238.5 130.9l-.2 2.1z" fill-rule="evenodd"/>
<path d="M238.5 130.9l-.3 2.2z" fill-rule="evenodd"/>
<path d="M238.5 130.9l-.3 2.3z" fill-rule="evenodd"/>
<path d="M249.2 124.6l2.3 .4z" fill-rule="evenodd"/>
<path d="M249.2 124.6l2.2 .3z" fill-rule="evenodd"/>
<path d="M249.2 124.6l2 .3z" fill-rule="evenodd"/>
<path d="M249.2 124.6l2 .2z" fill-rule="evenodd"/>
<path d="M249.2 124.6l1.9-.1v.2z" fill-rule="evenodd"/>
<path d="M249.2 124.6l2-.2z" fill-rule="evenodd"/>
<path d="M249.2 124.6l2-.3z" fill-rule="evenodd"/>
<path d="M249.2 124.6l2.2-.4z" fill-rule="evenodd"/>
<path d="M249.2 124.6l2.3-.4z" fill-rule="evenodd"/>
<path d="M271.9 124.2l2.3 .4z" fill-rule="evenodd"/>
<path d="M272 124.2l2.2 .4z" fill-rule="evenodd"/>
<path d="M272.1 124.3l2.1 .3z" fill-rule="evenodd"/>
<path d="M272.2 124.4l2 .2z" fill-rule="evenodd"/>
<path d="M272.3 124.5l1.9 .1-1.9 .1z" fill-rule="evenodd"/>
<path d="M272.3 124.7l1.9-.1-2 .2z" fill-rule="evenodd"/>
<path d="M272.1 124.9l2.1-.3z" fill-rule="evenodd"/>
<path d="M272 124.9l2.2-.3z" fill-rule="evenodd"/>
<path d="M271.9 125l2.3-.4z" fill-rule="evenodd"/>
<path d="M22.1 138.6l.4 2.3z" fill-rule="evenodd"/>
<path d="M22.1 138.8l.4 2.1z" fill-rule="evenodd"/>
<path d="M22.2 138.9l.3 2z" fill-rule="evenodd"/>
<path d="M22.3 139l.2 1.9z" fill-rule="evenodd"/>
<path d="M22.4 139h.1v1.9z" fill-rule="evenodd"/>
<path d="M22.5 139h.1l-.1 1.9z" fill-rule="evenodd"/>
<path d="M22.6 139l.2-.1-.3 2z" fill-rule="evenodd"/>
<path d="M22.8 138.8l-.3 2.1z" fill-rule="evenodd"/>
<path d="M22.5 150.9l.3 2.2z" fill-rule="evenodd"/>
<path d="M22.5 150.9l.3 2.1z" fill-rule="evenodd"/>
<path d="M22.5 150.9l.1 2z" fill-rule="evenodd"/>
<path d="M22.5 150.9v2h-.1z" fill-rule="evenodd"/>
<path d="M22.5 150.9l-.2 2z" fill-rule="evenodd"/>
<path d="M22.5 150.9l-.3 2.1z" fill-rule="evenodd"/>
<path d="M22.5 150.9l-.4 2.2z" fill-rule="evenodd"/>
<path d="M22.5 150.9l-.4 2.3z" fill-rule="evenodd"/>
<path d="M36 158.2l2.2-.3z" fill-rule="evenodd"/>
<path d="M36 158.2l2.1-.3z" fill-rule="evenodd"/>
<path d="M36 158.2l2-.2z" fill-rule="evenodd"/>
<path d="M36 158.2h2z" fill-rule="evenodd"/>
<path d="M36 158.2l2 .1v.1z" fill-rule="evenodd"/>
<path d="M36 158.2l2.1 .3z" fill-rule="evenodd"/>
<path d="M36 158.2l2.2 .4z" fill-rule="evenodd"/>
<path d="M36 158.2l2.3 .4z" fill-rule="evenodd"/>
<path d="M59.1 158.6l2.3-.4z" fill-rule="evenodd"/>
<path d="M59.3 158.6l2.1-.4z" fill-rule="evenodd"/>
<path d="M59.5 158.4l1.9-.2-2 .3z" fill-rule="evenodd"/>
<path d="M59.5 158.3l1.9-.1-1.9 .2z" fill-rule="evenodd"/>
<path d="M59.5 158.2h1.9z" fill-rule="evenodd"/>
<path d="M59.5 158l1.9 .2z" fill-rule="evenodd"/>
<path d="M59.4 157.9l2 .3z" fill-rule="evenodd"/>
<path d="M59.3 157.9l2.1 .3z" fill-rule="evenodd"/>
<path d="M238.2 148.7l.3 2.2z" fill-rule="evenodd"/>
<path d="M238.2 148.8l.3 2.1z" fill-rule="evenodd"/>
<path d="M238.3 148.9l.2 2z" fill-rule="evenodd"/>
<path d="M238.4 149l.1 1.9z" fill-rule="evenodd"/>
<path d="M238.5 149h.1l-.1 1.9z" fill-rule="evenodd"/>
<path d="M238.6 149h.1l-.2 1.9z" fill-rule="evenodd"/>
<path d="M238.8 148.9l-.3 2z" fill-rule="evenodd"/>
<path d="M238.9 148.8l-.4 2.1z" fill-rule="evenodd"/>
<path d="M238.9 148.7l-.4 2.2z" fill-rule="evenodd"/>
<path d="M270.7 154.4l2.2-.3z" fill-rule="evenodd"/>
<path d="M270.8 154.4l2.1-.3z" fill-rule="evenodd"/>
<path d="M270.9 154.3l2-.2z" fill-rule="evenodd"/>
<path d="M271 154.1h1.9l-1.9 .1z" fill-rule="evenodd"/>
<path d="M271 154l1.9 .1h-1.9z" fill-rule="evenodd"/>
<path d="M271 153.9l1.9 .2z" fill-rule="evenodd"/>
<path d="M270.9 153.8l2 .3z" fill-rule="evenodd"/>
<path d="M270.8 153.7l2.1 .4z" fill-rule="evenodd"/>
<path d="M270.7 153.7l2.2 .4z" fill-rule="evenodd"/>
<path d="M274.2 154.1l2.3-.4z" fill-rule="evenodd"/>
<path d="M274.2 154.1l2.2-.4z" fill-rule="evenodd"/>
<path d="M274.2 154.1l2-.3z" fill-rule="evenodd"/>
<path d="M274.2 154.1l2-.2z" fill-rule="evenodd"/>
<path d="M274.2 154.1l1.9-.1v.1z" fill-rule="evenodd"/>
<path d="M274.2 154.1l2 .1z" fill-rule="evenodd"/>
<path d="M274.2 154.1l2 .2z" fill-rule="evenodd"/>
<path d="M274.2 154.1l2.2 .3z" fill-rule="evenodd"/>
<path d="M274.2 154.1l2.3 .3z" fill-rule="evenodd"/>
<path d="M95.7 215.7l.4 2.2z" fill-rule="evenodd"/>
<path d="M95.7 215.7l.3 2.1z" fill-rule="evenodd"/>
<path d="M95.7 215.7l.2 2z" fill-rule="evenodd"/>
<path d="M95.7 215.7l.1 2h-.1z" fill-rule="evenodd"/>
<path d="M95.7 215.7l-.2 2z" fill-rule="evenodd"/>
<path d="M95.7 215.7l-.3 2.1z" fill-rule="evenodd"/>
<path d="M95.7 215.7l-.3 2.2z" fill-rule="evenodd"/>
<path d="M95.7 215.7l-.4 2.3z" fill-rule="evenodd"/>
<path d="M106.8 208.9l2.3-.4z" fill-rule="evenodd"/>
<path d="M106.8 208.9l2.1-.3z" fill-rule="evenodd"/>
<path d="M106.8 208.9l2-.3z" fill-rule="evenodd"/>
<path d="M106.8 208.9l2-.2z" fill-rule="evenodd"/>
<path d="M106.8 208.9h1.9v.1z" fill-rule="evenodd"/>
<path d="M106.8 208.9l2 .2z" fill-rule="evenodd"/>
<path d="M106.8 208.9l2 .3z" fill-rule="evenodd"/>
<path d="M106.8 208.9l2.1 .4z" fill-rule="evenodd"/>
<path d="M106.8 208.9l2.3 .4z" fill-rule="evenodd"/>
<path d="M123.6 208.5l2.3 .4z" fill-rule="evenodd"/>
<path d="M123.7 208.6l2.2 .3z" fill-rule="evenodd"/>
<path d="M123.8 208.6l2.1 .3z" fill-rule="evenodd"/>
<path d="M123.9 208.7l2 .2z" fill-rule="evenodd"/>
<path d="M123.9 208.9h2l-2 .1z" fill-rule="evenodd"/>
<path d="M123.9 209l2-.1-2 .2z" fill-rule="evenodd"/>
<path d="M123.9 209.1l2-.2z" fill-rule="evenodd"/>
<path d="M123.7 209.3l2.2-.4z" fill-rule="evenodd"/>
<path d="M123.6 209.3l2.3-.4z" fill-rule="evenodd"/>
<path d="M155.8 209.3l2.3-.4z" fill-rule="evenodd"/>
<path d="M156 209.3l2.1-.4z" fill-rule="evenodd"/>
<path d="M156.1 209.2l2-.3z" fill-rule="evenodd"/>
<path d="M156.2 209l1.9-.1-2 .2z" fill-rule="evenodd"/>
<path d="M156.2 208.9h1.9l-1.9 .1z" fill-rule="evenodd"/>
<path d="M156.1 208.7l2 .2z" fill-rule="evenodd"/>
<path d="M156.1 208.6l2 .3z" fill-rule="evenodd"/>
<path d="M156 208.6l2.1 .3z" fill-rule="evenodd"/>
<path d="M155.8 208.5l2.3 .4z" fill-rule="evenodd"/>
<path d="M159.6 208.9l2.3-.4z" fill-rule="evenodd"/>
<path d="M159.6 208.9l2.2-.3z" fill-rule="evenodd"/>
<path d="M159.6 208.9l2.1-.3z" fill-rule="evenodd"/>
<path d="M159.6 208.9l2-.2z" fill-rule="evenodd"/>
<path d="M159.6 208.9h1.9v.1z" fill-rule="evenodd"/>
<path d="M159.6 208.9l2 .2z" fill-rule="evenodd"/>
<path d="M159.6 208.9l2.1 .3z" fill-rule="evenodd"/>
<path d="M159.6 208.9l2.2 .4z" fill-rule="evenodd"/>
<path d="M159.6 208.9l2.3 .4z" fill-rule="evenodd"/>
<path d="M95.3 237.5l.4 2.3z" fill-rule="evenodd"/>
<path d="M95.4 237.7l.3 2.1z" fill-rule="evenodd"/>
<path d="M95.4 237.8l.3 2z" fill-rule="evenodd"/>
<path d="M95.5 237.8l.2 2z" fill-rule="evenodd"/>
<path d="M95.7 237.9h.1l-.1 1.9z" fill-rule="evenodd"/>
<path d="M95.8 237.9l.1-.1-.2 2z" fill-rule="evenodd"/>
<path d="M95.9 237.8h.1l-.3 2z" fill-rule="evenodd"/>
<path d="M96.1 237.7l-.4 2.1z" fill-rule="evenodd"/>
<path d="M124.9 239.5l.8 2.2z" fill-rule="evenodd"/>
<path d="M124.9 239.5l.7 2.1z" fill-rule="evenodd"/>
<path d="M124.9 239.5l.7 2z" fill-rule="evenodd"/>
<path d="M124.9 239.5l.8 1.9z" fill-rule="evenodd"/>
<path d="M124.9 239.5l1 1.7-.1 .1z" fill-rule="evenodd"/>
<path d="M124.9 239.5l1.1 1.7z" fill-rule="evenodd"/>
<path d="M124.9 239.5l1.2 1.7z" fill-rule="evenodd"/>
<path d="M124.9 239.5l1.3 1.8z" fill-rule="evenodd"/>
<path d="M124.9 239.5l1.4 1.8z" fill-rule="evenodd"/>
<path d="M409.7 232.2l1.9 2.8-.1-.1a2.55 2.55 0 0 1 0 2.9 17.3 17.3 0 0 1-4.4 5.5l-.6-.9a12.2 12.2 0 0 0 3.9-8.1l-.2-.9z" fill-rule="evenodd"/>
<path d="M394.9 250.1l4.3-2.1h.9l-4.1 1.9-1 .3z" fill-rule="evenodd"/>
<path d="M395.8 243a2.65 2.65 0 0 1 3.8 .1l-.7 .5a1.88 1.88 0 0 0-3 1 1.88 1.88 0 0 0 2 2.4l.5-.2 .5-.5 .8 .6a2.78 2.78 0 0 1-4 .1 2.78 2.78 0 0 1 .1-4z" fill-rule="evenodd"/>
<path d="M398.8 256.1l2.6-1.2 3.6-2.1a29.1 29.1 0 0 0 5.6-4.8h.7v-.9l.6-.7 .6 1.3a35.8 35.8 0 0 1-13.6 8.5z" fill-rule="evenodd"/>
<path d="M401.8 242.4l-2.3 5.3h1l.5-1.2h2.3l.5 1.2h1.1l-2.3-5.3zM402.2 243.5l.8 2.2h-1.7z" fill-rule="evenodd"/>
<path d="M401.2 246.8h1.1l-1.4 .8z" fill-rule="evenodd"/>
<path d="M404.1 244.6l.5-.3v1l-.3 .2-.3-.7z" fill-rule="evenodd"/>
<path d="M396.8 253.1l4.8-2.4 3.9-2.7h.6a1.72 1.72 0 0 1 1.2-1.6l.5 .8a37 37 0 0 1-10.9 6z" fill-rule="evenodd"/>
<path d="M404.9 242.4h1.3l2.5 3.9v-3.9h1v5.3h-1.2l-2.6-4.1-.1 4.1h-.9z" fill-rule="evenodd"/>
<path d="M411.3 243.5h.3l-.3 .4z" fill-rule="evenodd"/>
<path d="M411.6 235l1.8 2.7a4.2 4.2 0 0 1-.8 4.4h-1.8a6.8 6.8 0 0 0 .8-7.1z" fill-rule="evenodd"/>
<path d="M411 243.2h1.3l.5 .3a.77 .77 0 0 1 0 .9 .77 .77 0 0 1-.9 .2h-.9zM410.1 242.4v5.3h.9v-2.3h.7l1.2 2.3h1.2l-1.4-2.3a1.52 1.52 0 0 0 1.2-1.9 1.52 1.52 0 0 0-1.9-1.1z" fill-rule="evenodd"/>
<path d="M413.2 245.6l.7-.7v1.1l-.2 .4z" fill-rule="evenodd"/>
<path d="M413.9 242.4v.5z" fill-rule="evenodd"/>
<path d="M414.3 242.4v5.3h.9v-5.3z" fill-rule="evenodd"/>
<path d="M413.5 238l2 3.1 .2 .9-.2 1v-.9h-1.5a5.1 5.1 0 0 0-.5-4.1z" fill-rule="evenodd"/>
<path d="M416.5 242.8a3.3 3.3 0 0 1 3.9 .1l-.7 .7a1.94 1.94 0 0 0-2.6 .1 1.94 1.94 0 0 0-.1 2.6 1.94 1.94 0 0 0 2.6 .4v-1.3l-1.1-.8h2v2.7a3.3 3.3 0 0 1-4.8-1.1 2.9 2.9 0 0 1 .8-3.4z" fill-rule="evenodd"/>
</g>
<g font-size="4.2">
<text x="169.4" y="5.6">IF IN DOUBT......PLEASE ASK!</text>
<text x="223.6" y="53">A</text>
<text x="332.3" y="113.3">SCALE 1 : 1</text>
<text x="334.5" y="108.5">DETAIL A</text>
<text x="169.4" y="277.1">IF IN DOUBT......PLEASE ASK!</text>
</g>
<text font-size="3.5" x="352.4" y="272.7">D</text>
<g font-size="2.8">
<text x="18.1" y="4.7">11</text>
<text x="57.3" y="4.7">10</text>
<text x="97.3" y="4.7">9</text>
<text x="136.6" y="4.7">8</text>
<text x="254.4" y="4.7">5</text>
<text x="293.6" y="4.7">4</text>
<text x="332.9" y="4.7">3</text>
<text x="372.1" y="4.7">2</text>
<text x="411.4" y="4.7">1</text>
<text x="2.9" y="20.7">G</text>
<text x="426.7" y="20.7">G</text>
<text x="341.2" y="33.2">83</text>
<text x="345.7" y="33.2">3</text>
<text x="347.9" y="34.5">4</text>
<text x="347.9" y="31.6">1</text>
<text x="369.5" y="33.2">25</text>
<text x="374.1" y="33.2">1</text>
<text x="334.3" y="40">30</text>
<text x="338.8" y="40">1</text>
<text x="341" y="41.3">16</text>
<text x="341.8" y="38.5">3</text>
<text x="118.8" y="45">864</text>
<text x="124.9" y="45">34</text>
<text x="56.1" y="52.9">214</text>
<text x="62.2" y="52.9">8</text>
<text x="65.2" y="51.2">7</text>
<text x="128.2" y="51.5">42</text>
<text x="132.8" y="51.5">1</text>
<text x="134.9" y="49.9">21</text>
<text x="134.9" y="52.7">32</text>
<text x="140.1" y="51.5">THRU</text>
<text x="292.5" y="50.6">25</text>
<text x="297.6" y="51.9">32</text>
<text x="297.6" y="49">31</text>
<text x="385.2" y="53.8">37</text>
<text x="389.8" y="53.8">1</text>
<text x="391.9" y="52.2">15</text>
<text x="64.4" y="54.1">16</text>
<text x="125.6" y="56.4">ONE SIDE ONLY</text>
<text x="391.9" y="55.1">32</text>
<text x="3.1" y="60.6">F</text>
<text x="427" y="60.6">F</text>
<text x="60.1" y="69.8">25°</text>
<text x="293.8" y="69.5">51</text>
<text x="298.4" y="69.5">2</text>
<text x="387.4" y="69.5">25</text>
<text x="391.9" y="69.5">1</text>
<text x="220.8" y="82.3">50</text>
<text x="225.3" y="82.3">1</text>
<text x="227.5" y="80.7">31</text>
<text x="227.5" y="83.6">32</text>
<text x="3" y="100.5">E</text>
<text x="182.3" y="97.7">203</text>
<text x="188.4" y="97.7">8</text>
<text x="288" y="101.3">4X</text>
<text x="296" y="101.3">5.11</text>
<text x="304.3" y="99.7">3</text>
<text x="309.5" y="101.3">THRU</text>
<text x="361.9" y="101.3">2X</text>
<text x="369.9" y="101.3">3.45</text>
<text x="377.4" y="99.7">1</text>
<text x="381.7" y="101.3">THRU</text>
<text x="426.9" y="100.5">E</text>
<text x="287.9" y="106.2">1/4-20 UNC - 2B THRU</text>
<text x="303.5" y="102.6">16</text>
<text x="362.2" y="106.2">8-32 UNC - 2B THRU</text>
<text x="377.4" y="102.6">8</text>
<text x="74" y="123.3">42</text>
<text x="78.5" y="123.3">1</text>
<text x="80.7" y="121.7">21</text>
<text x="80.7" y="124.6">32</text>
<text x="85.8" y="123.3">THRU</text>
<text x="255" y="125.8">100</text>
<text x="261.1" y="125.8">3</text>
<text x="263.2" y="124.2">15</text>
<text x="71.4" y="128.2">ONE SIDE ONLY</text>
<text x="263.2" y="127">16</text>
<text x="2.9" y="140.4">D</text>
<text x="232.6" y="142.1">80</text>
<text x="237.2" y="142.1">3</text>
<text x="239.3" y="143.4">32</text>
<text x="240.1" y="140.5">5</text>
<text x="426.8" y="140.4">D</text>
<text x="16.5" y="146.9">40</text>
<text x="21.1" y="146.9">1</text>
<text x="23.2" y="148.1">16</text>
<text x="24" y="145.3">9</text>
<text x="282.5" y="155.2">5</text>
<text x="286.9" y="153.6">3</text>
<text x="44.2" y="159.2">102</text>
<text x="50.3" y="159.2">4</text>
<text x="286.1" y="156.5">16</text>
<text x="117.8" y="163.4">ITEM</text>
<text x="127.7" y="164">2</text>
<text x="2.9" y="180.3">C</text>
<text x="426.8" y="180.3">C</text>
<text x="112.6" y="209.9">76</text>
<text x="117.1" y="209.9">3</text>
<text x="147.7" y="208.5">1</text>
<text x="144.1" y="210.1">6</text>
<text x="147.7" y="211.4">4</text>
<text x="3" y="220.2">B</text>
<text x="426.9" y="220.2">B</text>
<text x="96.5" y="227.1">25</text>
<text x="89.8" y="228.7">96</text>
<text x="94.3" y="228.7">3</text>
<text x="96.5" y="230">32</text>
<text x="130.6" y="245">4X R8</text>
<text x="141.3" y="243.4">5</text>
<text x="140.5" y="246.3">16</text>
<text x="3" y="260.2">A</text>
<text x="126.1" y="258.4">ITEM</text>
<text x="135.8" y="258.6">1</text>
<text x="363.8" y="262.7">HSS,RIGHT SIDE LASER POST, PC4100</text>
<text x="426.9" y="260.2">A</text>
<text x="18.1" y="276.2">11</text>
<text x="57.3" y="276.2">10</text>
<text x="97.3" y="276.2">9</text>
<text x="136.6" y="276.2">8</text>
<text x="254.4" y="276.2">5</text>
<text x="293.6" y="276.2">4</text>
<text x="332.9" y="276.2">3</text>
<text x="372.1" y="276.2">2</text>
<text x="411.4" y="276.2">1</text>
</g>
<g font-size="2.5">
<text x="326.3" y="254.7">PROPRIETARY. THE USE,</text>
<text x="329.2" y="257.2">REPRODUCTION OR</text>
<text x="329.4" y="252.2">CONFIDENTIAL AND</text>
<text x="356.4" y="256.4">DO NOT SCALE DRAWING</text>
<text x="324.4" y="262.1">PRIOR WRITTEN CONSENT IS</text>
<text x="327" y="259.7">DISTRIBUTION WITHOUT</text>
<text x="326.1" y="264.6">PROHIBITED. ALL RIGHTS</text>
<text x="333.6" y="267.1">RESERVED.</text>
<text x="390.9" y="269.6">DT34381</text>
<text x="364.7" y="270.9">SHEET 2 OF 2</text>
<text x="422" y="270.9">A</text>
</g>
<g font-size="2.1">
<text x="357.9" y="242">THIRD ANGLE PROJECTION</text>
<text x="324.3" y="272.1">SCALE</text>
<text x="333.8" y="272.1">1:2</text>
<text x="338.7" y="272.1">SHEET SIZE</text>
<text x="416.1" y="270.9">REV</text>
</g>
<g font-size="1.8">
<text x="325" y="241.6">UNLESS OTHERWISE SPECIFIED</text>
<text x="327" y="243.3">SEE SHEET 1 FOR DEFAULT</text>
<text x="331.1" y="245.1">TOLERANCES AND</text>
<text x="332" y="246.9">SPECIFICATIONS</text>
</g>
</svg>
